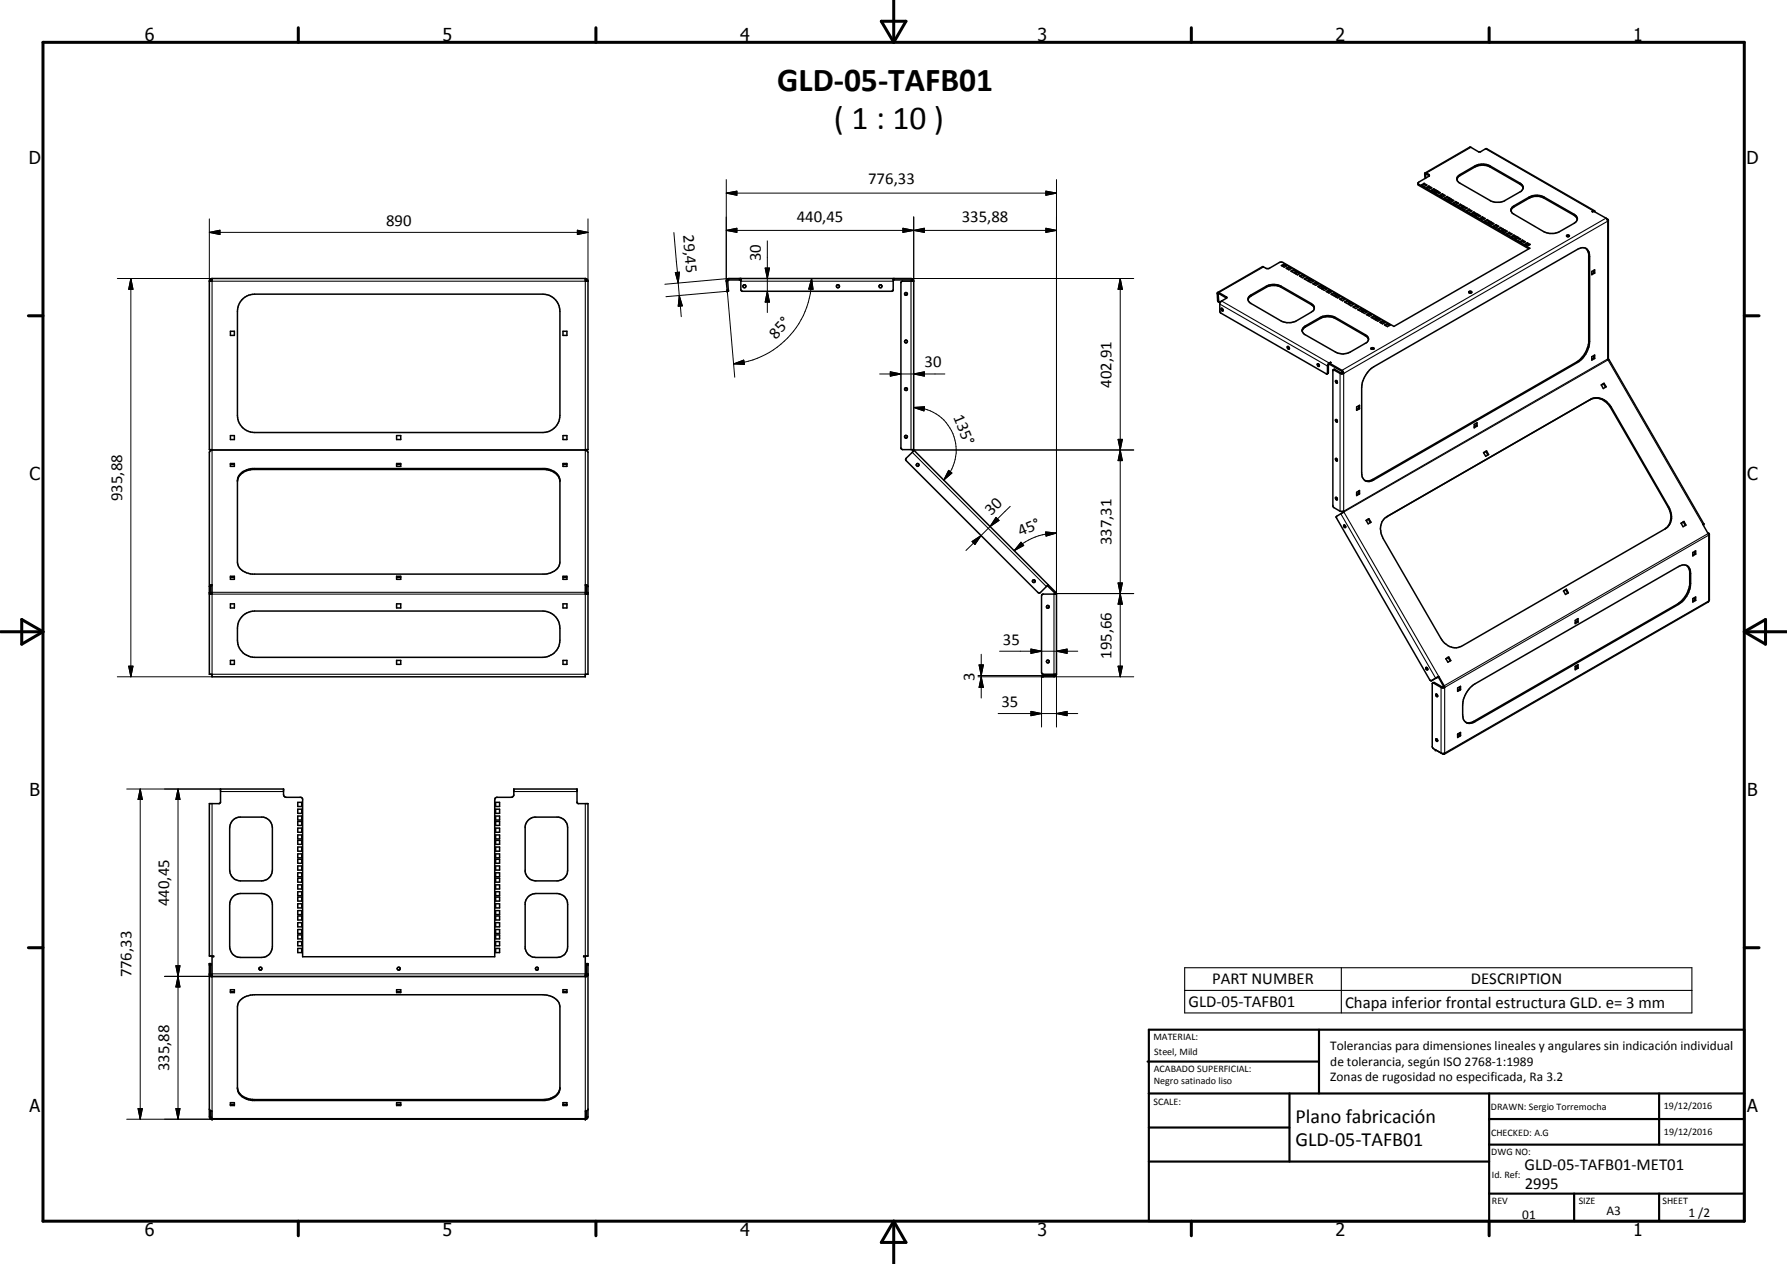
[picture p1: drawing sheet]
<svg xmlns="http://www.w3.org/2000/svg" width="420mm" height="297mm" viewBox="0 0 420 297" stroke-linecap="round" stroke-linejoin="round" font-family="sans-serif">
<g fill="none" stroke="#000" stroke-width=".35">
<path d="M333.4 43.1l26.3 15.2-32 18.4-26-15h-.9l-2.3 1.3a1.85 1.85 0 0 1-1.6-.3l-10.6 6M334.2 43.5l.6-.4 .7 .4-.7 .4zM334.8 43.3l.5 .3M334.8 43.3l-.5 .3M334.8 43.1v.2M335.1 40.6l10.5-6 2.1 1.1h.4l1.4-.8 25.4 14.6M335.3 44.1l.6-.4 .7 .4-.7 .4zM335.3 40.9l-.1 .1v.9M335.3 40.9h.1M335.4 40.9l.7 .5M335.9 44l.5 .2M335.9 44l-.4 .2"/>
<path d="M335.9 43.7v.3M336 41.4l-2.4 1.4-.2 .6 26 15.1M336 41.4v-.3l-.9-.5v1.4M336.4 44.7l.7-.3 .7 .3-.7 .4zM337.1 44.6l-.5 .3M337.1 44.6l.4 .3M337.1 44.4v.2M337.3 45.3l.7-.4 .7 .4-.7 .4zM338 45.1l.4 .3M338 45.1l-.5 .3M338 44.9v.2M338.4 45.9l.7-.3 .7 .3-.7 .4z"/>
<path d="M339.1 45.8l-.4 .3M339.1 45.8l.4 .3M339.1 45.6v.2M339.5 46.6l.7-.4 .7 .4-.7 .4zM340.2 46.4l-.4 .3M340.2 46.4l.5 .3M340.2 46.2v.2M340.4 47.1l.7-.4 .7 .4-.7 .4zM341.1 46.9l.5 .3M341.1 46.9l-.5 .3M341.1 46.7v.2M341.6 47.8l.7-.4 .6 .4-.6 .3z"/>
<path d="M342.3 47.6l.4 .3M342.3 47.6l-.5 .3M342.3 47.4v.2M342.5 42.2l.6-.8 3.7-2.2a3.9 3.9 0 0 1 3.5 0l7.1 4.1 .4 .3 .3 .6M342.5 42.2a1.09 1.09 0 0 1 .8-1.2l3.5-2a3.9 3.9 0 0 1 3.5 0l7.4 4.2 .4 .6v.4M342.5 42.2l.6 .7 7.2 4.2a3.6 3.6 0 0 0 3.6 0l3.8-2.1 .4-.8M342.7 48.4l.7-.4 .6 .4-.6 .4zM343.4 48.3l-.5 .2M343.4 48.3l.4 .2M343.4 48v.3M343.6 48.9l.6-.4 .8 .4-.8 .4zM344.2 48.8l.5 .2"/>
<path d="M344.2 48.8l-.4 .2M344.2 48.5v.3M344.7 49.6l.7-.5 .7 .5-.7 .4zM345.4 49.4l-.5 .3M345.4 49.4l.5 .3M345.4 49.1v.3M345.9 50.2l.6-.4 .7 .4-.7 .4zM346.5 50.1l-.4 .2M346.5 50.1l.5 .2M346.5 49.8v.3M346.7 50.7l.7-.4 .7 .4-.7 .4zM347.4 50.6l.5 .2"/>
<path d="M347.4 50.6l-.4 .2M347.4 50.3v.3M347.9 51.4l.6-.4 .7 .4-.7 .3zM348.5 51.2l.5 .3M348.5 51.2l-.4 .3M348.5 51v.2M349 52l.7-.4 .6 .4-.6 .4zM349.7 51.9l.4 .2M349.7 51.9l-.5 .2M349.7 51.6v.3M349.9 52.5l.7-.3 .6 .3-.6 .4zM350.6 52.4l.4 .3"/>
<path d="M350.6 52.4l-.5 .3M350.6 52.2v.2M351 53.2l.7-.4 .7 .4-.7 .4zM351.7 53l-.5 .3M351.7 53l.4 .3M351.7 52.8v.2M352.1 53.8l.7-.3 .7 .3-.7 .4zM352.8 53.7l-.5 .3M352.8 53.7l.5 .3M352.8 53.5v.2M353 54.4l.7-.4 .7 .4-.7 .3zM353.7 54.2l-.4 .3"/>
<path d="M353.7 54.2l.4 .3M353.7 54v.2M354.1 55l.7-.4 .7 .4-.7 .4zM354.8 54.9l-.4 .2M354.8 54.9l.5 .2M354.8 54.6v.3M355.2 49.5l.6-.7 3.7-2.2a3.5 3.5 0 0 1 3.5 0l7.2 4 .7 .9M355.3 55.6l.6-.4 .7 .4-.7 .4zM355.5 48.7l4-2.4a3.8 3.8 0 0 1 3.5 0l7.2 4.1a1.1 1.1 0 0 1 .7 1 1.1 1.1 0 0 1-.7 1.1l-3.9 2.1a4.1 4.1 0 0 1-3.3-.1l-7-4.1a1.01 1.01 0 0 1-.5-1.7zM355.9 55.5l-.4 .3M355.9 55.5l.5 .3M355.9 55.2v.3"/>
<path d="M356.2 56.2l.7-.4 .6 .4-.6 .4zM356.9 56l.4 .3M356.9 56l-.5 .3M356.9 55.8v.2M357.3 56.8l.7-.4 .6 .4-.6 .4zM358 56.6l-.5 .3M358 56.6l.4 .3M358 56.4v.2M358.4 57.4l.7-.3 .7 .3-.7 .4zM359.1 57.3l-.5 .3M359.1 57.3l.5 .3M359.1 57.1v.2"/>
<path d="M368.3 55.4l.5-.2 .2 .2-.5 .2zM368.4 55.5h.6M372.8 58.3l.4 .5 .3 .9v20.9a6.7 6.7 0 0 1-2.8 4.4l-47.9 27.6-1 .4-.9-.1M372.8 58.3l-.9-.1-1 .4-47.9 27.6a6.4 6.4 0 0 0-2.8 4.9v20a2.02 2.02 0 0 0 .7 1.8M372.8 58.3l.2 .2a2.02 2.02 0 0 1 .7 1.7v20.1a6.2 6.2 0 0 1-2.8 4.9l-47.9 27.6-1 .4-1.1-.3M375 49.8l-.1-.3-.6 .2 .2 .1 .2-.1 3 1.7 .3 .6 .2-.2M377.6 51.3l.6 .4v32.5l-.2 .2 .1 .2 .2-.1 22.3 38.6-.2 .1 1.3 2.6 .2-.2M49.2 66.1v39.6h.7v.1l-.4 .1-.3 .4v33.1h.4v-1.6l.3-.2M49.9 65.4h87.7M49.9 65.8h-.3v.3M49.9 65.4v.7h-.7M49.9 65.4l-.4 .2-.3 .5"/>
<path d="M54.2 77.9h.9v.9h-.9zM56.8 70.5l.8-.7 .9-.4 1.3-.3h67.9a4 4 0 0 1 3.9 4.1v24.5a4 4 0 0 1-3.9 3.9h-67.9a4 4 0 0 1-4-3.9v-24.5l.3-1.4zM132.4 77.9h.9v.9h-.9zM137.6 65.4v.7h.6M137.6 65.4l.4 .2 .2 .5M137.6 65.8h.3l.1 .3M138.2 66.1v39.6h-.6v.1l.4 .1 .2 .4v33.1h-.2v-1.6l-.4-.2M174.2 65.8l-3.1 .1 .2 2.6h-.3l-.2-2.5 .6-.6h42.8l.4 .2 .2 .5M174.2 65.4v2.7l.3 .4h35.3l.2-.3v-2.8M206.8 67l.4-.1 .1 .2-.1 .5h-.3l-.2-.2zM210 65.8h4.3l.2 .3M210.2 65.4v.4"/>
<path d="M214.8 66.1h-2.7l-.3 .2v39.1l.4 .3h2.6M214.8 66.1l.1 39.7M286.3 68.7h.3l1.8 1.2-1.6 1.2v2.1l.2 .3 24.9 14.4 .4-.3v-1.7l.4-.4M286.3 68.7v2l.3 .3M287.1 70.9l-.5 .1M287.1 72.5l.3 .1 .1 .5-.3-.2zM287.3 72.5l.3 .4M288.4 70l-1.9-1 .1 2M293.4 70.4a1.09 1.09 0 0 1 .8-1.1l3.5-2a3.8 3.8 0 0 1 3.5 0l7.1 4 .6 .6 .1 .4M293.4 70.4l.2 .4 .6 .5 7.3 4.3a4 4 0 0 0 3.2-.2l4-2.3 .3-.8M293.4 70.2v.2M293.5 70.2l.7-.6 3.5-2.1a3.5 3.5 0 0 1 3.5 0l7.1 4.1 .7 .7"/>
<path d="M301.3 62.4l.7-.4 .6 .4-.6 .4zM302 62.3l.4 .2M302 62.3l-.5 .2M302 62v.3M302.4 63l.7-.3 .6 .3-.6 .4zM303.1 62.9l.4 .3M303.1 62.9l-.5 .3M303.1 62.7v.2M303.5 63.7l.7-.4 .7 .4-.7 .4zM304.2 63.5l-.5 .3M304.2 63.5l.5 .3M304.2 63.3v.2"/>
<path d="M304.4 64.2l.7-.4 .7 .4-.7 .4zM305.1 64.1l.5 .2M305.1 64.1l-.5 .2M305.1 63.8v.3M305.6 64.9l.6-.4 .7 .4-.7 .4zM306.1 77.8a1.26 1.26 0 0 1 .8-1.2l3.5-2a3.9 3.9 0 0 1 3.6 0l7.3 4.2 .4 .6 .1 .4M306.1 77.8l.6-.8 3.7-2.2a3.9 3.9 0 0 1 3.6 0l7.3 4.2 .5 .8M306.1 77.8l.6 .7 7.3 4.2a3.5 3.5 0 0 0 3.5 0l3.8-2.1 .5-.8M306.2 64.7l-.4 .3M306.2 64.7l.5 .3M306.2 64.5v.2M306.7 65.5l.6-.3 .7 .3-.7 .4z"/>
<path d="M307.3 65.4l-.4 .3M307.3 65.4l.5 .3M307.3 65.2v.2M307.5 66l.8-.3 .6 .3-.6 .4zM308.3 65.9l.4 .3M308.3 65.9l-.5 .3M308.3 65.7v.2M308.7 66.7l.7-.4 .6 .4-.6 .4zM309 72.3v.2M309.4 66.5l-.5 .3M309.4 66.5l.4 .3M309.4 66.3v.2"/>
<path d="M309.8 67.3l.7-.4 .7 .4-.7 .4zM310.5 67.2l-.5 .2M310.5 67.2l.4 .2M310.5 66.9v.3M310.7 67.9l.7-.5 .7 .5-.7 .3zM311.4 67.7l.5 .2M311.4 67.7l-.5 .2M311.4 67.4v.3M311.8 68.5l.7-.4 .7 .4-.7 .4zM312.5 68.4l-.4 .2M312.5 68.4l.5 .2M312.5 68.1v.3"/>
<path d="M313 69.1l.6-.4 .7 .4-.7 .4zM313.6 69l.5 .3M313.6 69l-.4 .3M313.6 68.7v.3M313.8 69.6l.7-.3 .7 .3-.7 .4zM314.5 69.5l.5 .3M314.5 69.5l-.4 .3M314.5 69.3v.2M315 70.3l.7-.4 .6 .4-.6 .4zM315.7 70.1l-.5 .3M315.7 70.1l.4 .3M315.7 69.9v.2"/>
<path d="M316.1 71l.7-.4 .6 .4-.6 .3zM316.8 70.8l-.5 .3M316.8 70.8l.4 .3M316.8 70.6v.2M317 71.5l.7-.4 .6 .4-.6 .4zM317.7 71.3l.5 .3M317.7 71.3l-.5 .3M317.7 71.1v.2M318.1 72.1l.7-.3 .7 .3-.7 .4zM318.8 72l-.5 .3M318.8 72l.5 .3M318.8 71.8v.2"/>
<path d="M319.2 72.8l.7-.4 .7 .4-.7 .4zM319.9 72.6l-.4 .3M319.9 72.6l.5 .3M319.9 72.4v.2M320.2 73.3l.6-.4 .7 .4-.7 .4zM320.8 73.2l-.4 .2M320.8 73.2l.5 .2M320.8 72.9v.3M321.3 73.9l.7-.4 .6 .4-.6 .4zM322 73.8l-.5 .2M322 73.8l.4 .2M322 73.5v.3"/>
<path d="M322.4 74.6l.7-.4 .7 .4-.7 .4zM323.1 74.4l-.5 .3M323.1 74.4l.4 .3M323.1 74.2v.2M323.3 75.1l.7-.4 .6 .4-.6 .4zM324 74.9l-.5 .3M324 74.9l.4 .3M324 74.7v.2M324.4 75.7l.7-.3 .7 .3-.7 .4zM325.1 75.6l-.5 .3M325.1 75.6l.5 .3M325.1 75.4v.2"/>
<path d="M325.5 76.4l.7-.4 .7 .4-.7 .4zM326.2 76.2l-.4 .3M326.2 76.2l.5 .3M326.2 76v.2M345.3 68.6l.5-.1 .2 .2-.3 .2-.4-.2zM345.4 68.8h.6M374.3 63.8l.6-.4v.8l-.6 .4zM374.7 64.1l.2 .1M374.7 64.1l-.4 .2M374.7 63.5v.6M212.8 91.2h.5v.3l-.1 .2h-.4l-.1-.3zM212.8 80l.5 .1v.2l-.1 .3-.4-.1-.1-.2z"/>
<path d="M302.7 81.5a.3 .3 0 0 1 .4 .1 .3 .3 0 0 1-.2 .4zM302.9 81.4l.2 .5M310 85.5l.2 .5M310 85.5l-.3 .1 .1 .3 .2 .2 .2-.1M312.7 85.4v.2l2.8 1.6 .2 .4M312.7 85.4l2.9 1.7 .3 .7M312.8 85.1l.2 .1-.3 .2M312.8 85.1l-.4 .3-.3 .5v1.9M312.8 85.1v.2M313.5 86.9l-.1 32 .2 .4 1.5 .8 .7 .1M313.5 86.9l1.9 1 .5-.1M313.5 86.9l.3-.1 1.6 .9 .3-.1"/>
<path d="M314 89.5h.4v.5l-.3-.2zM314 98.6a.34 .34 0 0 1 .4 .2 .34 .34 0 0 1 0 .4l-.3-.2zM314.2 89.5l.2 .4M314.2 98.6l.2 .5M315.7 87.6l.2 .2M319 95.6l.6-.4v.9l-.6 .3zM319.4 95.4v.5M319.4 95.9l.2 .2M319.4 95.9l-.4 .3M322.4 81.8l.4-.1 .2 .3-.4 .1zM322.4 82h.6M346.6 99.7l.7-.3v.7l-.7 .4z"/>
<path d="M347.1 99.5v.5M373.8 93.9a3.7 3.7 0 0 1 4.9 1.9l13.5 23.5a3.8 3.8 0 0 1-.8 5M374.3 83.8l.6-.4v.8l-.6 .4zM374.7 83.6v.5M374.7 84.1l.2 .1M374.7 84.1l-.4 .3M377 90.2l.5 .8M377 90.2l-.5 .3M377.1 90.1l.5 .8-.6 .4-.5-.8M377.1 90.1l-.1 .1M377.1 90.1l-.6 .4M54.2 102.4h.9v.9h-.9z"/>
<path d="M54.2 108.9h.9v.7h-.9zM54.2 109.1h.9M55.8 113.2a3.4 3.4 0 0 1 3.5-2.9h68.8a3.4 3.4 0 0 1 3.5 2.9M56.5 111.3l1.5-.9 1.3-.3h68.8a3.4 3.4 0 0 1 3.5 2.8v19.2a3.4 3.4 0 0 1-3.5 2.8h-68.8a3.4 3.4 0 0 1-3.5-2.8v-19.2l.3-1zM93.2 102.4h1v.9h-1zM93.2 108.9h1v.7h-1zM93.2 109.1h1M132.4 102.4h.9v.9h-.9zM132.4 108.9h.9v.7h-.9zM132.4 109.1h.9M214.5 105.7l.2 .4M214.9 105.8l-1.8 1.9-.2 .2 .2 .3 30.9 31 .3 .2 .3-.2 1.9-1.8"/>
<path d="M214.9 105.8l31.6 31.6M314 107.8a.3 .3 0 0 1 .4 .2 .3 .3 0 0 1-.2 .3zM314.1 116.9l.3 .1v.5l-.3-.2zM314.2 107.7l.2 .5M314.2 116.9l.2 .4M319 115.7l.6-.4v.8l-.6 .4zM319.4 116l.2 .1M319.4 116l-.4 .2M319.4 115.4v.6M347.1 100l.2 .1M347.1 100l-.5 .3M349.4 106.1l.4 .8"/>
<path d="M349.4 106.1l-.6 .3M349.5 106l.5 .8-.7 .4-.5-.8M349.5 106l-.1 .1M349.5 106l-.7 .4M49.2 137.8l.1-.2 .6-.2v2.2h-.7v18.9h.7v.5h87.7v-.5h.6v-18.9h-.6v-2.2l.5 .2 .1 .2M54.2 135.4h.9v.7h-.9zM54.2 135.7h.9M93.2 135.4h1v.7h-1zM93.2 135.7h1M132.4 135.4h.9v.7h-.9zM132.4 135.7h.9M246.2 137.6l1.9 2"/>
<path d="M246.5 137.4l1.7 1.8 .2 .4M248.4 139.6h-3.2l-.3 .4v18l.1 .3 .3 .2h3.1M248.4 139.6v18.9M315.8 120.2l.1-.1-.1 .3M315.8 120.2v.2M315.8 120.4l-1.5 .9-.2 .2 .2 .3 21.9 38 .4 .2M316.1 123.4l-.2 .3 .4 .3 .1-.1M316.1 123.4l.3 .5M316.1 123.4l.3 .4M321.7 122l.5 .8M321.7 122l-.5 .3M321.8 121.9l.6 .8-.7 .4-.5-.8"/>
<path d="M321.8 121.9l-.1 .1M321.8 121.9l-.6 .4M326 121.5l48-27.6a3.7 3.7 0 0 1 4.8 1.8l13.6 23.5a3.7 3.7 0 0 1-.8 5l-48 27.7a3.7 3.7 0 0 1-4.8-1.9l-13.6-23.5a3.7 3.7 0 0 1 .8-5M368.1 138.6l.5 .8M368.1 138.6l-.5 .3M368.3 138.5l.5 .8-.7 .4-.5-.8M368.3 138.5l-.2 .1M368.3 138.5l-.7 .4M395.8 122.7l.5 .8M395.8 122.7l-.5 .3M395.9 122.6l.5 .8-.7 .4-.4-.8M395.9 122.6l-.1 .1"/>
<path d="M395.9 122.6l-.6 .4M396.6 132.9l.3 .4 .4 1v3.1a6.8 6.8 0 0 1-2.8 4.5l-48 27.6-1.3 .4-.6-.1M398 129.8l.7-.3v.7l-.7 .4zM398.5 129.6v.5M398.5 130.1l.2 .1M398.5 130.1l-.5 .3M401.5 125.2l.4 .3v15.6l-.2 .3-62.2 35.8M54.2 141.9h.9v1h-.9zM54.2 155.2h.9v.9h-.9zM56.8 144.9l1.2-.8 1.8-.5h67.9a4 4 0 0 1 3.9 4v2.9a4.1 4.1 0 0 1-3.9 4h-67.9a4 4 0 0 1-4-4l.2-3.9zM93.2 141.9h1v1h-1zM93.2 155.2h1v.9h-1z"/>
<path d="M132.4 141.9h.9v1h-.9zM132.4 155.2h.9v.9h-.9zM248.1 158.5l-.2 .2h-3v.3h2.9l.5-.2 .1-.3M335.2 156.9a.33 .33 0 0 1 .4 .1 .33 .33 0 0 1 0 .4l-.4-.3zM335.4 156.8l.3 .5M336.6 160l1.7-1 1.4 2.5M336.6 160l1.5-1 1.4 2.4M340.5 154.5l.4 .8M340.5 154.5l-.5 .3M340.6 154.4l.5 .8-.7 .4-.4-.8M340.6 154.4l-.1 .1M340.6 154.4l-.6 .4"/>
<path d="M370.4 145.8l.6-.4v.8l-.6 .4zM370.4 156.6l.6-.4v.8l-.6 .4zM370.8 145.5v.5M370.8 156.3v.6M370.8 156.4l-.4 .3M370.8 146l.2 .2M370.8 146l-.4 .3M370.8 156.9l.2 .1M370.8 156.9l-.4 .2M398 140.7l.7-.4v.8l-.7 .4zM398.5 140.5l-.5 .3M398.5 141l.2 .1"/>
<path d="M398.5 141l-.5 .2M398.5 140.4v.6M336.8 160.5v15.1l.2 .3 2 1.1h.7l-.1 .2M336.8 160.5l2.2 1.1 .7-.1M336.8 160.5l.5-.1 1.8 1.1 .4-.1M337.5 176.2l1.7 1h.4M337.6 173.7a.28 .28 0 0 1 .4 .1 .28 .28 0 0 1-.2 .4zM337.6 163.1a.31 .31 0 0 1 .4 .2 .31 .31 0 0 1-.2 .4l-.2-.4zM337.8 163.1l.2 .5M337.8 173.7l.2 .4M339.5 161.4l.2 .1M342.7 161.7l.7-.4v.8l-.7 .4z"/>
<path d="M342.7 172.5l.7-.4v.8l-.7 .4zM343.2 172.3l-.5 .3M343.2 162l.2 .1M343.2 162l-.5 .2M343.2 161.4v.6M343.2 172.3v.5M343.2 172.8l.2 .1M343.2 172.8l-.5 .3M345.7 161.5l1-.8 48-27.6a1.73 1.73 0 0 1 2-.2 1.73 1.73 0 0 1 .8 1.9 7.7 7.7 0 0 1-.3 4 6.3 6.3 0 0 1-2.5 3.2l-48 27.6a1.74 1.74 0 0 1-2 .2 1.74 1.74 0 0 1-.8-1.8v-2.3a6.3 6.3 0 0 1 1.8-4.2zM54.6 192.9l.5-.5 1.1-.4h5.7a2.58 2.58 0 0 1 2.1 2.5v10a2.59 2.59 0 0 1-2.5 2.5h-5a2.59 2.59 0 0 1-2.5-2.5v-10l.3-1zM70 188.6h.9v.9h-.9zM70 191.8h.9v.9h-.9z"/>
<path d="M70 194.6h.9v1h-.9zM70 197.5h.9v.9h-.9zM70 199.1h.9v.9h-.9zM70 193h.9v1h-.9zM70 196.2h.9v.9h-.9zM70 190.2h.9v.9h-.9zM116.5 188.6h1v.9h-1zM116.5 190.2h1v.9h-1zM116.5 191.8h1v.9h-1zM116.5 193h1v1h-1zM116.5 194.6h1v1h-1zM116.5 196.2h1v.9h-1z"/>
<path d="M116.5 197.5h1v.9h-1zM116.5 199.1h1v.9h-1zM124.3 192.6l1.3-.6h5.7a2.49 2.49 0 0 1 2.2 2.5v10a2.51 2.51 0 0 1-2.5 2.5h-5a2.57 2.57 0 0 1-2.5-2.1v-10.8l.2-.6zM54.9 210.6l.6-.4 1-.2h5a2.59 2.59 0 0 1 2.5 2.5v10a2.52 2.52 0 0 1-2.5 2.5h-5a2.52 2.52 0 0 1-2.5-2.5v-10l.3-1zM70 200.7h.9v.9h-.9zM70 203.5h.9v1h-.9zM70 206.4h.9v.9h-.9zM70 209.5h.9v1h-.9zM70 212.4h.9v1h-.9zM70 215.3h.9v.9h-.9zM70 218.4h.9v1h-.9zM70 219.7h.9v.9h-.9z"/>
<path d="M70 216.8h.9v1h-.9zM70 210.8h.9v1h-.9zM70 214h.9v.9h-.9zM70 207.9h.9v1h-.9zM70 201.9h.9v1h-.9zM70 205.1h.9v.9h-.9zM116.5 200.7h1v.9h-1zM116.5 201.9h1v1h-1zM116.5 203.5h1v1h-1zM116.5 205.1h1v.9h-1zM116.5 206.4h1v.9h-1zM116.5 207.9h1v1h-1z"/>
<path d="M116.5 209.5h1v1h-1zM116.5 210.8h1v1h-1zM116.5 212.4h1v1h-1zM116.5 214h1v.9h-1zM116.5 215.3h1v.9h-1zM116.5 216.8h1v1h-1zM116.5 218.4h1v1h-1zM116.5 219.7h1v.9h-1zM124.1 210.9l.8-.7 .7-.2h5.4a2.52 2.52 0 0 1 2.5 2.5v10a2.44 2.44 0 0 1-2.5 2.5h-5a2.49 2.49 0 0 1-2.5-2.1v-10.8zM49.2 229.1l.3 .3 .4 .1v-4.7h.3v-.1h-1v-35.9h2.4l.2-.2v-3.2h14.9v1.3l.2 .5 3.9 .2 .4 .3v37.1h45.1l.1-37.2 .3-.2 3.7-.1 .4-.4v-1.5h14.9v3.3l.2 .1h2.3v35.9h-1v.1h.4v4.7l.4-.1 .2-.3M49.2 228.9l.3 .4 .4 .1h87.7l.4-.1 .2-.4M49.9 229.2l-.3-.2v-2.6h-.4v36l.1 .4 .3 .2h88.2l.3-.2 .1-.4v-36h-.2v2.5l-.4 .3"/>
<path d="M54.2 232.6h.9v.7h-.9zM54.2 233h.9M70 221.3h.9v.9h-.9zM70 222.9h.9v1h-.9zM93.2 232.6h1v.7h-1zM93.2 233h1M116.5 221.3h1v.9h-1zM116.5 222.9h1v1h-1zM132.4 232.6h.9v.7h-.9zM132.4 233h.9M54.2 259.1h.9v.7h-.9zM54.2 259.5h.9"/>
<path d="M55.8 255.8v-19.2a3.4 3.4 0 0 1 3.5-2.8h68.4a3.8 3.8 0 0 1 3.9 2.5v19.5M55.8 255.6a3.4 3.4 0 0 0 3.5 3h68.8a3.4 3.4 0 0 0 3.5-3M55.9 255.9a3.8 3.8 0 0 0 3.9 2.5h67.9a3.6 3.6 0 0 0 3.9-2.5M93.2 259.1h1v.7h-1zM93.2 259.5h1M132.4 259.1h.9v.7h-.9zM132.4 259.5h.9M49.2 260.6l.3 .4 .4 .1v1.9M49.6 261v1.6l.3 .2M138 261v1.4l-.4 .4M138.2 260.6l-.2 .4-.4 .1v1.9"/>
<circle cx="175" cy="67.3" r=".36"/>
<circle cx="197" cy="67.3" r=".36"/>
<circle cx="213" cy="69.1" r=".33"/>
<circle cx="213" cy="102.6" r=".33"/>
<circle cx="215.8" cy="109.2" r=".32"/>
<circle cx="243.1" cy="136.6" r=".34"/>
<circle cx="246.4" cy="142.6" r=".32"/>
<circle cx="246.4" cy="155.4" r=".32"/>
<circle cx="61.2" cy="227.6" r=".36"/>
<circle cx="93.7" cy="227.6" r=".35"/>
<circle cx="126.2" cy="227.6" r=".35"/>
</g>
<g fill="none" stroke="#000" stroke-width=".25">
<path d="M345.9 34.6l-10.5 6.1v.2M346.8 39v.2M349.3 35l25.3 14.7M350.3 39v.2M333.6 43.3v.3M335.4 40.9l-.4 .1M335.9 41v.2M343.3 41v.3M356 48.3v.3M357.4 43.1v.2M359.5 46.3v.3M363 46.3v.3"/>
<path d="M370.2 50.4v.2M377.6 51.3l-62.1 35.7M378 51.5l-.1 .1M49.9 66.1h87.7v39.6h-87.7zM171.1 66.1h-.3M171.2 68l-.2 .1M171.4 65.4v.4M173.8 65.4v.4M174.2 66.1h35.8M214.2 66.1v39.6M286.3 70.7l.2 .1M286.8 71.5l25.3 14.5 .2-.1"/>
<path d="M287.2 70.7l25.3 14.6v.3M288.3 69.8v.2M294.2 69.3v.3M297.1 62.7l-10.5 6-.2 .4-.2-.1M297.7 67.3v.2M301.2 67.3v.2M306.9 76.6v.3M308.3 71.3v.3M310.4 74.6v.2M314 74.6v.2M321 78.7v.2M373.5 60.1l.2 .1"/>
<path d="M312.3 87.5l-.2 .2M313.8 86.8l-.2 .2M315.3 87.6l-.2 .2v32.3M315.9 87.8l62.1-35.8v32.4l-62.1 35.7zM370.7 85l.2 .2M373.5 80.1l.2 .2M374 93.9h-.2M378.8 95.7l-.1 .1M59.8 110.1v.2M127.7 110.1v.2M214.5 106.3l31.5 31.5M322.8 112.6l.2 .2"/>
<path d="M392.4 119.2l-.2 .1M49.2 139.2h.4M49.9 137.4v-31.6h87.7v31.6M49.9 139.6h87.7v18.9h-87.7zM49.9 139.2h87.7M138 139.2h.2M247.8 139.6v18.9M315.2 120.7l22.4 38.7M326 121.5h.1M397.3 137l.2 .1M397.3 134.7l.2 .1M400.4 123.2l-22.3-38.6-62.1 35.7 22.3 38.7"/>
<path d="M401.7 125.3l-62.2 35.9M245.3 158.7v.3M336.8 159.9l-.2 .1M394.5 141.9l.2 .1M337.3 160.4l-.3 .1M337.5 176.2h.1M339 161.4l-.2 .1v15.5M339.7 161.5l62-35.7v15.4l-62 35.8zM346.5 169.5l.2 .1M49.9 188.8v35.9M51.8 186h14.9M120.8 186h14.9"/>
<path d="M137.6 188.8v35.9M49.2 228.9h.4M49.2 226.9h.4M49.2 229.1h.1M49.9 228.9h87.7M138 228.9h.2M138 226.9h.2M138.2 229.1h.1M278.5 227.4h119.3v10.6h-119.3zM278.5 232.7h119.3M315.4 227.4v10.6M59.8 258.4v.2"/>
<path d="M127.7 258.4v.2M49.2 262.4h.4M49.9 261.1v-31.6h87.7v31.6M49.9 262.8h87.7M138 262.4h.2"/>
</g>
<g fill="#000">
<circle cx="171" cy="68.5" r=".18"/>
<circle cx="174.2" cy="65.8" r=".18"/>
<circle cx="174.2" cy="65.4" r=".18"/>
<circle cx="49.2" cy="139.4" r=".18"/>
<circle cx="49.6" cy="139.4" r=".18"/>
<circle cx="138" cy="139.4" r=".18"/>
<circle cx="138.2" cy="139.4" r=".18"/>
<circle cx="246.5" cy="137.4" r=".18"/>
<circle cx="400.6" cy="123.1" r=".18"/>
<circle cx="337.5" cy="176.2" r=".18"/>
<circle cx="51.8" cy="185.4" r=".18"/>
<circle cx="66.7" cy="185.4" r=".18"/>
<circle cx="120.8" cy="185.4" r=".18"/>
<circle cx="135.7" cy="185.4" r=".18"/>
<circle cx="49.9" cy="263" r=".18"/>
<circle cx="137.6" cy="263" r=".18"/>
</g>
<g fill="none" stroke="#000" stroke-width=".71">
<path d="M10.1 9.9h400v277.1h-400zM70.1 6.5v3.4M140.1 6.5v3.4M207.2 5h5.8l-2.9 4.9zM210.1 0v9.9M280.1 6.5v3.4M350.1 6.5v3.4M6.7 74.2h3.4M410.1 74.2h3.5M.1 148.5h10M5.1 145.6l5 2.9-5 2.9zM410.1 148.5h10"/>
<path d="M410.1 148.5l5-2.9v5.8zM6.7 222.7h3.4M410.1 222.7h3.5M70.1 287v3.4M140.1 287v3.4M210.1 287v10M210.1 287l2.9 5h-5.8zM280.1 287v3.4M350.1 287v3.4"/>
</g>
<g fill="none" stroke="#000" stroke-width=".51">
<path d="M269.8 249.5h40.3M270.1 242h140v45h-140zM270.1 257h140M303.2 257v16M310.1 242v15M350.1 257v30M390.1 257v12M270.1 265h33.1M270.1 273h80M350.1 269h60M350.1 263h60M350.1 280.5h60"/>
<path d="M370.1 280.5v6.5M390.1 280.5v6.5"/>
</g>
<g fill="none" stroke="#000" stroke-width=".24">
<path d="M49.2 54.6l2.5-.5v1zM49.2 54.6h89M49.2 51.4v14.7M135.8 54.1l2.4 .5-2.4 .5zM138.2 51.4v14.7M158.4 54.7l1.1 11.8M170.8 54.1l2.5-.5v1zM170.8 45.4l2.5-.5v1zM170.8 54.1h77.6M170.8 42.2v23.9M170.8 45.4h77.6M180.4 56.6v16.8"/>
<path d="M212.3 53.6l2.5 .5-2.5 .5zM214.8 54.1l2.5-.5v1zM214.8 51v15.1M245.9 53.6l2.5 .5-2.5 .5zM245.9 44.9l2.5 .5-2.5 .5zM248.4 42.2v97.4M27.6 65.4h22.3M30.8 65.4l.5 2.6h-1zM30.8 65.4v93.6M158.8 64.1l1-.1-.3 2.5zM159.5 66.5l.2 3M159.7 69.5l.7 2.4-.9 .1z"/>
<path d="M159.7 69.5l.5 4.9M171 68.1l1.8 20.5M171 68.5l-14.4 1.2M171.3 65.4l-15 1.4M173.8 65.4h20.2M179.9 63h1l-.5 2.4zM180.4 68.5l.5 2.5h-1zM190.8 65.4l.4 2.6-1.1-.1zM190.8 65.4a20.2 20.2 0 0 1-18.3 20.1M214.2 65.4h52.4M263.4 65.4l.5 2.6h-1zM263.4 65.4v93.6"/>
<path d="M172.5 85.5l2.4-.9 .1 1zM206.8 87.9h15.4M209.3 87.4l2.5 .5-2.5 .5zM214.8 87.9l2.5-.5v1zM214.8 95.8l2.6-.2-.2 1zM214.8 95.8a9.9 9.9 0 0 1 6.6 2.4 10.1 10.1 0 0 1 2 12.7l-1.5 1.9M214.8 105.7h51.8M223 110.5l.8 .7-1.9 1.6zM237.5 119l-4.7 4.7M262.9 103.3h1l-.5 2.4zM262.9 103.3l1 4.9h-1l1-4.9zM263.4 105.7l.5 2.5h-1z"/>
<path d="M228.5 127.3l2.2-1.4-1.5 2.1zM232.8 123.7l-5.7 5.7M234.2 121.6l.7 .7-2.1 1.4zM240.1 127.4l.6 .8-2.2 1.2zM245.9 125l2.5 .3-2.5 .7zM247.8 139.5h18.8M248.4 125.3a14.1 14.1 0 0 0-9.9 4.1M262.9 137h1l-.5 2.5zM262.9 137l1 5h-1l1-5zM263.4 139.5l.5 2.5h-1zM27.6 159h22.3M30.3 156.5h1l-.5 2.5z"/>
<path d="M229.9 159h15.4M229.9 158.7h15.4M230.2 156.3h1l-.5 2.4zM230.7 159l.5 2.5h-1zM230.7 153.8v10.2M235 153h18.4M242.4 152.5l2.5 .5-2.5 .5zM244.9 159v11.9M247.8 159h18.8M248.4 153l2.5-.5v1zM248.4 158.5v12.4M262.9 156.5h1l-.5 2.5z"/>
<path d="M234.7 167.7h18.7M242.4 167.2l2.5 .5-2.5 .5zM248.4 167.7l2.5-.5v1zM29.8 185.4h22M33 185.4l.5 2.5h-1zM33 185.4v77.6M41.9 185.4l.4 2.5h-1zM41.9 185.4v77.6M38.7 229.4h11.2M41.3 226.9h1l-.4 2.5zM41.9 229.4l.4 2.5h-1zM29.8 263h20.1"/>
<path d="M32.5 260.5h1l-.5 2.5zM41.3 260.5h1l-.4 2.5z"/>
</g>
<g fill="#000">
<path d="M49.2 54.6l2.5-.5v1zM135.8 54.1l2.4 .5-2.4 .5zM170.8 54.1l2.5-.5v1zM170.8 45.4l2.5-.5v1zM212.3 53.6l2.5 .5-2.5 .5zM214.8 54.1l2.5-.5v1zM245.9 53.6l2.5 .5-2.5 .5zM245.9 44.9l2.5 .5-2.5 .5zM30.8 65.4l.5 2.6h-1zM158.8 64.1l1-.1-.3 2.5zM159.7 69.5l.7 2.4-.9 .1zM179.9 63h1l-.5 2.4z"/>
<path d="M180.4 68.5l.5 2.5h-1zM190.8 65.4l.4 2.6-1.1-.1zM263.4 65.4l.5 2.6h-1zM172.5 85.5l2.4-.9 .1 1zM209.3 87.4l2.5 .5-2.5 .5zM214.8 87.9l2.5-.5v1zM214.8 95.8l2.6-.2-.2 1zM223 110.5l.8 .7-1.9 1.6zM262.9 103.3h1l-.5 2.4zM263.4 105.7l.5 2.5h-1zM228.5 127.3l2.2-1.4-1.5 2.1zM234.2 121.6l.7 .7-2.1 1.4z"/>
<path d="M240.1 127.4l.6 .8-2.2 1.2zM245.9 125l2.5 .3-2.5 .7zM262.9 137h1l-.5 2.5zM30.3 156.5h1l-.5 2.5zM230.2 156.3h1l-.5 2.4zM242.4 152.5l2.5 .5-2.5 .5zM248.4 153l2.5-.5v1zM262.9 156.5h1l-.5 2.5zM263.4 139.5l.5 2.5h-1zM230.7 159l.5 2.5h-1zM242.4 167.2l2.5 .5-2.5 .5zM248.4 167.7l2.5-.5v1z"/>
<path d="M33 185.4l.5 2.5h-1zM41.9 185.4l.4 2.5h-1zM41.3 226.9h1l-.4 2.5zM41.9 229.4l.4 2.5h-1zM32.5 260.5h1l-.5 2.5zM41.3 260.5h1l-.4 2.5z"/>
</g>
<g font-size="7.9">
<text x="182.7" y="21.4">GLD-05-TAFB01</text>
<text x="196" y="30.4">( 1 : 10 )</text>
</g>
<g font-size="4.7">
<text x="304.6" y="263.9">Plano fabricación</text>
<text x="304.6" y="269.3">GLD-05-TAFB01</text>
</g>
<g font-size="4.2">
<text x="34" y="9.6">6</text>
<text x="104" y="9.6">5</text>
<text x="174" y="9.6">4</text>
<text x="244" y="9.6">3</text>
<text x="314" y="9.6">2</text>
<text x="384" y="9.6">1</text>
<text x="6.8" y="38.7">D</text>
<text x="410.6" y="38.7">D</text>
<text x="7" y="112.9">C</text>
<text x="410.8" y="112.9">C</text>
<text x="7" y="187.1">B</text>
<text x="410.8" y="187.1">B</text>
<text x="7" y="261.4">A</text>
<text x="410.8" y="261.4">A</text>
<text x="34" y="290.4">6</text>
<text x="104" y="290.4">5</text>
<text x="174" y="290.4">4</text>
<text x="244" y="290.4">3</text>
<text x="314" y="290.4">2</text>
<text x="384" y="290.4">1</text>
</g>
<g font-size="3.9">
<text x="204.2" y="43.3">776,33</text>
<text x="90.8" y="53">890</text>
<text x="187.4" y="52.1">440,45</text>
<text x="226.1" y="52.1">335,88</text>
<text x="160.6" y="55.3" transform="rotate(85 160.6 55.3)">29,45</text>
<text x="178.9" y="61.4" transform="rotate(-90 178.9 61.4)">30</text>
<text x="182.4" y="79.8" transform="rotate(-47 182.4 79.8)">85°</text>
<text x="217.4" y="86.4">30</text>
<text x="261.3" y="91.1" transform="rotate(-90 261.3 91.1)">402,91</text>
<text x="224.1" y="98" transform="rotate(68 224.1 98)">135°</text>
<text x="28.7" y="117.8" transform="rotate(-90 28.7 117.8)">935,88</text>
<text x="233" y="121.3" transform="rotate(-45 233 121.3)">30</text>
<text x="240" y="126" transform="rotate(-22 240 126)">45°</text>
<text x="261.3" y="128.1" transform="rotate(-90 261.3 128.1)">337,31</text>
<text x="235.8" y="151.5">35</text>
<text x="261.3" y="154.8" transform="rotate(-90 261.3 154.8)">195,66</text>
<text x="229.1" y="159.9" transform="rotate(-90 229.1 159.9)">3</text>
<text x="235.4" y="166.1">35</text>
<text x="39.8" y="212.9" transform="rotate(-90 39.8 212.9)">440,45</text>
<text x="30.9" y="229.7" transform="rotate(-90 30.9 229.7)">776,33</text>
<text x="285" y="231.4">PART NUMBER</text>
<text x="345.8" y="231.4">DESCRIPTION</text>
<text x="279.4" y="236.6">GLD-05-TAFB01</text>
<text x="316.3" y="236.8">Chapa inferior frontal estructura GLD. e= 3 mm</text>
<text x="39.8" y="251.7" transform="rotate(-90 39.8 251.7)">335,88</text>
<text x="358.5" y="275">GLD-05-TAFB01-MET01</text>
<text x="358.5" y="279.4">2995</text>
</g>
<g font-size="3.1">
<text x="312.7" y="246.8">Tolerancias para dimensiones lineales y angulares sin indicación individual</text>
<text x="312.7" y="250.4">de tolerancia, según ISO 2768-1:1989</text>
<text x="312.7" y="254">Zonas de rugosidad no especificada, Ra 3.2</text>
<text x="357.9" y="286.4">01</text>
<text x="377.7" y="285.6">A3</text>
<text x="397" y="285.9">1 /2</text>
</g>
<g font-size="2.4">
<text x="271.2" y="244.4">MATERIAL:</text>
<text x="271.3" y="252">ACABADO SUPERFICIAL:</text>
<text x="271.4" y="247.9">Steel, Mild</text>
<text x="271.3" y="254.6">Negro satinado liso</text>
<text x="271.2" y="259.7">SCALE:</text>
<text x="350.6" y="260.8">DRAWN: Sergio Torremocha</text>
<text x="391.2" y="260.6">19/12/2016</text>
<text x="350.6" y="267">CHECKED: A.G</text>
<text x="391.2" y="266.7">19/12/2016</text>
<text x="350.6" y="271.4">DWG NO:</text>
<text x="350.8" y="276.9">Id. Ref:</text>
<text x="350.8" y="282.8">REV</text>
<text x="371.2" y="282.9">SIZE</text>
<text x="390.9" y="282.9">SHEET</text>
</g>
</svg>
